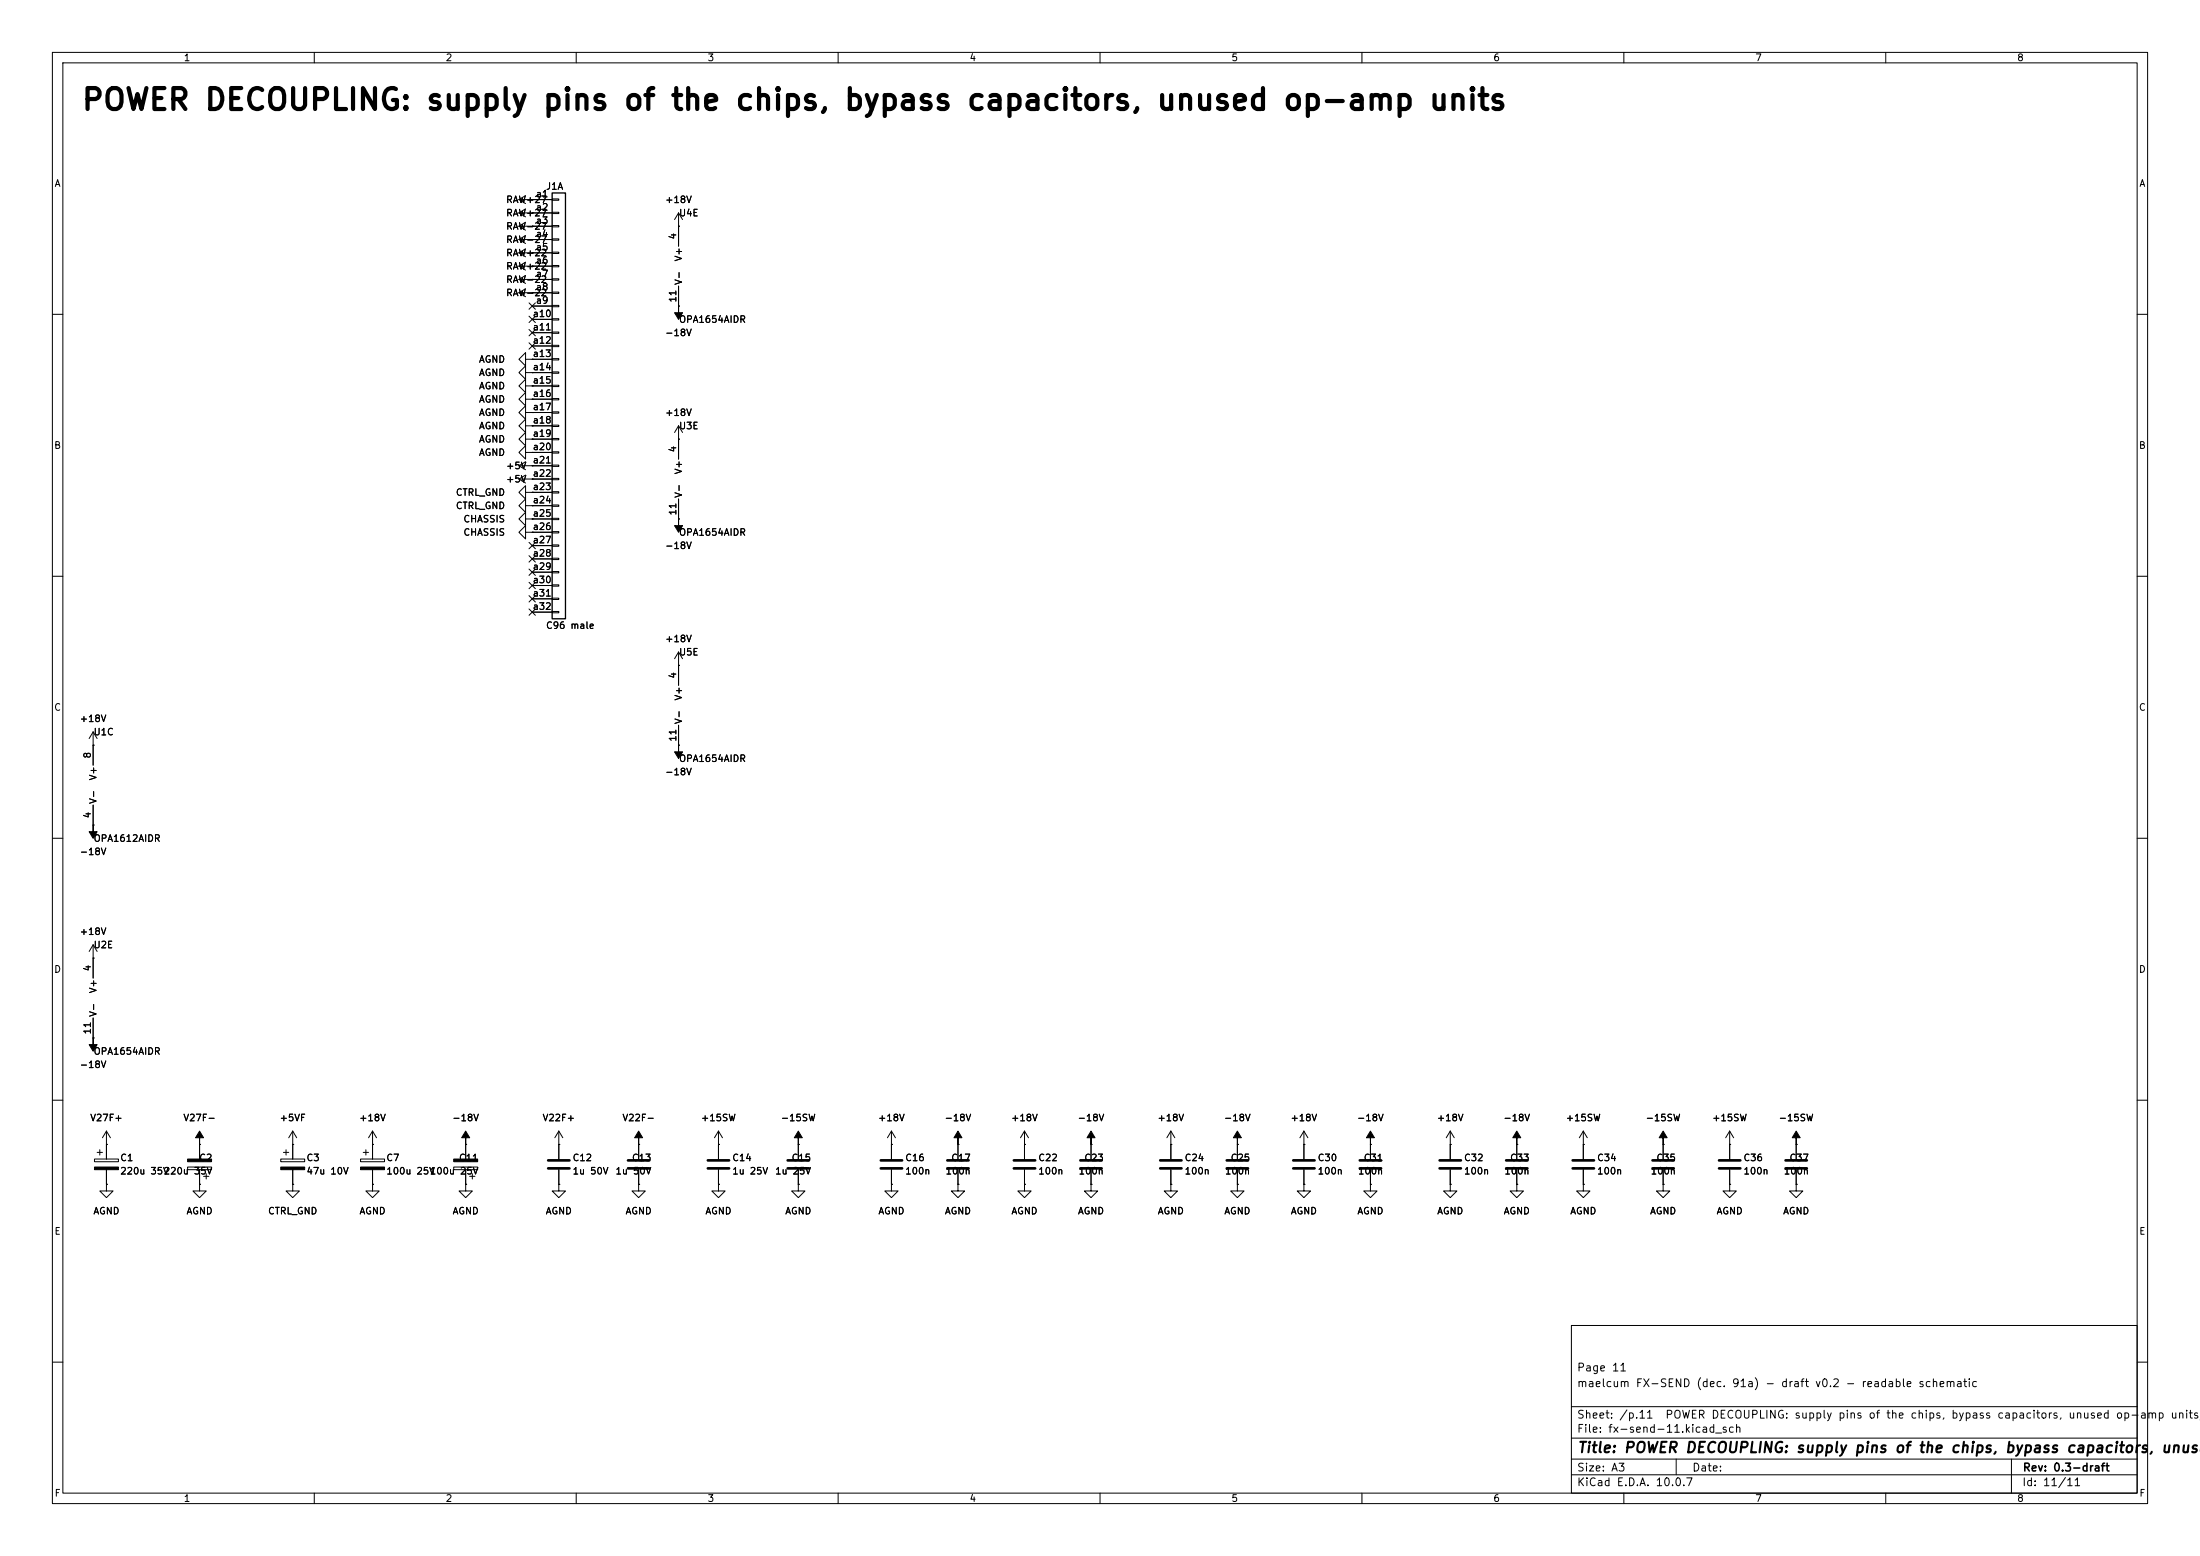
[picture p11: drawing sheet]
<svg xmlns="http://www.w3.org/2000/svg" width="420mm" height="297mm" viewBox="0 0 420 297" stroke-linecap="round" stroke-linejoin="round" font-family="sans-serif">
<g fill="none" stroke="#000" stroke-width=".19">
<path d="M10 10h400v277h-400zM12 12h396v273h-396zM60 10v2M110 10v2M160 10v2M210 10v2M260 10v2M310 10v2M360 10v2M99.1 38.1h6.3M99.1 38.1l1.2 .8M100.3 37.3l-1.2 .8"/>
<path d="M100.3 39.9l-1.2 .7M101.6 38.1h.1M105.4 38h1.3v.2h-1.3zM99.1 40.6h6.3M99.1 43.2h6.3M99.1 45.7h6.3M99.1 48.3h6.3M99.1 50.8h6.3M99.1 53.3h6.3M99.1 55.9h6.3M99.1 48.3l1.2 .7M99.1 50.8l1.2 .8"/>
<path d="M99.1 53.3l1.2 .8M99.1 45.7l1.2 .8M99.1 55.9l1.2 .7M99.1 43.2l1.2 .7M99.1 40.6l1.2 .8M100.3 47.5l-1.2 .8M100.3 50l-1.2 .8M100.3 52.6l-1.2 .7M100.3 45l-1.2 .7M100.3 55.1l-1.2 .8M100.3 42.4l-1.2 .8M101 57.8l1.2 1.2"/>
<path d="M101.6 48.3h.1M101.6 50.8h.1M101.6 53.3h.1M101.6 45.7h.1M101.6 55.9h.1M101.6 43.2h.1M101.6 40.6h.1M101.6 58.4h3.8M102.2 57.8l-1.2 1.2M105.4 40.5h1.3v.3h-1.3zM105.4 43.1h1.3v.2h-1.3zM105.4 45.6h1.3v.2h-1.3z"/>
<path d="M105.4 48.1h1.3v.3h-1.3zM105.4 50.7h1.3v.2h-1.3zM105.4 53.2h1.3v.3h-1.3zM105.4 55.8h1.3v.2h-1.3zM105.4 58.3h1.3v.2h-1.3zM129.5 58.4h.1M129.5 43.2h.1M129.5 40.6v6.4M129.5 54.6v3.8M129.5 40.6l-.7 1.3M129.5 40.6l.8 1.3M10 60h2"/>
<path d="M100.3 68.6v-1.3l-1.2 1.3 1.2 1.3v-1.3h1.3M100.3 73.7v-1.3l-1.2 1.3 1.2 1.2v-1.2h1.3M100.3 78.7v-1.2l-1.2 1.2 1.2 1.3v-1.3h1.3M100.3 71.1v-1.2l-1.2 1.2 1.2 1.3v-1.3h1.3M100.3 76.2v-1.3l-1.2 1.3 1.2 1.3v-1.3h1.3M101 60.4l1.2 1.2M101 62.9l1.2 1.2M101 65.4l1.2 1.2M101.6 68.6h.1M101.6 73.7h.1M101.6 78.7h.1M101.6 71.1h.1"/>
<path d="M101.6 76.2h.1M101.6 61h3.8M101.6 63.5h3.8M101.6 66h3.8M101.6 68.6h3.8M101.6 71.1h3.8M101.6 73.7h3.8M101.6 76.2h3.8M101.6 78.7h3.8M102.2 60.4l-1.2 1.2M102.2 62.9l-1.2 1.2M102.2 65.4l-1.2 1.2"/>
<path d="M105.4 60.8h1.3v.3h-1.3zM105.4 63.4h1.3v.2h-1.3zM105.4 65.9h1.3v.3h-1.3zM105.4 68.5h1.3v.2h-1.3zM105.4 71h1.3v.2h-1.3zM105.4 73.5h1.3v.3h-1.3zM105.4 76.1h1.3v.2h-1.3zM105.4 78.6h1.3v.3h-1.3zM408 60h2M99.1 91.4l1.2 .8M99.1 91.4h6.3M99.1 88.9l1.2 .8"/>
<path d="M99.1 88.9h6.3M100.3 81.3v-1.3l-1.2 1.3 1.2 1.3v-1.3h1.3M100.3 86.4v-1.3l-1.2 1.3 1.2 1.2v-1.2h1.3M100.3 83.8v-1.2l-1.2 1.2 1.2 1.3v-1.3h1.3M100.3 94v-1.3l-1.2 1.3 1.2 1.3v-1.3h1.3M100.3 99.1v-1.3l-1.2 1.3 1.2 1.2v-1.2h1.3M100.3 96.5v-1.2l-1.2 1.2 1.2 1.3v-1.3h1.3M100.3 90.7l-1.2 .7M100.3 88.1l-1.2 .8M101.6 81.3h.1M101.6 91.4h.1M101.6 86.4h.1"/>
<path d="M101.6 83.8h.1M101.6 88.9h.1M101.6 94h.1M101.6 99.1h.1M101.6 96.5h.1M101.6 81.3h3.8M101.6 83.8h3.8M101.6 86.4h3.8M101.6 94h3.8M101.6 96.5h3.8M101.6 99.1h3.8M105.4 81.2h1.3v.2h-1.3z"/>
<path d="M105.4 83.7h1.3v.2h-1.3zM105.4 86.2h1.3v.3h-1.3zM105.4 88.8h1.3v.2h-1.3zM105.4 91.3h1.3v.3h-1.3zM105.4 93.9h1.3v.2h-1.3zM105.4 96.4h1.3v.2h-1.3zM105.4 98.9h1.3v.3h-1.3zM129.5 83.8h.1M129.5 99.1h.1M129.5 81.3v6.3M129.5 95.3v3.8M129.5 81.3l-.7 1.3"/>
<path d="M129.5 81.3l.8 1.3M10 110h2M100.3 101.6v-1.3l-1.2 1.3 1.2 1.3v-1.3h1.3M101 108.6l1.2 1.2M101 111.2l1.2 1.2M101 116.2l1.2 1.2M101 113.7l1.2 1.2M101 106.1l1.2 1.2M101 103.5l1.2 1.2M101.6 101.6h.1M101.6 101.6h3.8M101.6 104.1h3.8"/>
<path d="M101.6 106.7h3.8M101.6 109.2h3.8M101.6 111.8h3.8M101.6 114.3h3.8M101.6 116.8h3.8M102.2 108.6l-1.2 1.2M102.2 111.2l-1.2 1.2M102.2 116.2l-1.2 1.2M102.2 113.7l-1.2 1.2M102.2 106.1l-1.2 1.2M102.2 103.5l-1.2 1.2M105.4 101.5h1.3v.2h-1.3z"/>
<path d="M105.4 104h1.3v.3h-1.3zM105.4 106.6h1.3v.2h-1.3zM105.4 109.1h1.3v.2h-1.3zM105.4 111.6h1.3v.3h-1.3zM105.4 114.2h1.3v.2h-1.3zM105.4 116.7h1.3v.3h-1.3zM408 110h2M17.8 139.7l-.8 1.3M17.8 139.7l.7 1.3M17.8 139.7v6.4M129.5 127h.1M129.5 124.5v6.3"/>
<path d="M129.5 138.4v3.8M129.5 124.5l-.7 1.2M129.5 124.5l.8 1.2M10 160h2M17.8 142.2h.1M17.8 157.5h.1M17.8 153.7v3.8M129.5 142.2h.1M408 160h2M17.8 198.1h.1M17.8 182.9h.1M17.8 180.3v6.4"/>
<path d="M17.8 194.3v3.8M17.8 180.3l-.8 1.3M17.8 180.3l.7 1.3M10 210h2M18.5 220h1.1M19 219.5v1M20.3 218.4h.1M20.3 215.9v5.3M20.3 215.9l-.7 1.3M20.3 215.9l.8 1.3M38.1 218.4h.1M38.1 218.4v2.8"/>
<path d="M54.1 220h1M54.6 219.5v1M55.9 218.4h.1M55.9 215.9v5.3M55.9 215.9l-.8 1.3M55.9 215.9l.7 1.3M69.3 220h1.1M69.8 219.5v1M71.1 218.4h.1M71.1 215.9l-.7 1.3M71.1 215.9l.8 1.3M71.1 215.9v5.3"/>
<path d="M88.9 218.4h.1M88.9 218.4v2.8M106.7 218.4h.1M106.7 215.9l-.8 1.3M106.7 215.9l.7 1.3M106.7 215.9v5.3M121.9 218.4h.1M121.9 218.4v2.8M137.2 218.4h.1M137.2 215.9l-.8 1.3M137.2 215.9l.7 1.3M137.2 215.9v5.3"/>
<path d="M152.4 218.4h.1M152.4 218.4v2.8M170.2 218.4h.1M170.2 215.9l-.8 1.3M170.2 215.9l.7 1.3M170.2 215.9v5.3M182.9 218.4h.1M182.9 218.4v2.8M195.6 218.4h.1M195.6 215.9l-.8 1.3M195.6 215.9l.7 1.3M195.6 215.9v5.3"/>
<path d="M208.3 218.4h.1M208.3 218.4v2.8M223.5 218.4h.1M223.5 215.9v5.3M223.5 215.9l-.7 1.3M223.5 215.9l.8 1.3M236.2 218.4h.1M236.2 218.4v2.8M248.9 218.4h.1M248.9 215.9l-.7 1.3M248.9 215.9l.8 1.3M248.9 215.9v5.3"/>
<path d="M261.6 218.4h.1M261.6 218.4v2.8M276.9 218.4h.1M276.9 215.9v5.3M276.9 215.9l-.8 1.3M276.9 215.9l.7 1.3M289.6 218.4h.1M289.6 218.4v2.8M302.3 218.4h.1M302.3 215.9l-.8 1.3M302.3 215.9l.7 1.3M302.3 215.9v5.3"/>
<path d="M317.5 218.4h.1M317.5 218.4v2.8M330.2 218.4h.1M330.2 215.9l-.8 1.3M330.2 215.9l.8 1.3M330.2 215.9v5.3M342.9 218.4h.1M342.9 218.4v2.8M408 210h2M18 221.2h4.6v.5h-4.6zM20.3 226.1v1.2h1.3l-1.3 1.3-1.3-1.3h1.3M20.3 226.1h.1"/>
<path d="M20.3 223.3v2.8M35.8 222.8h4.6v.5h-4.6zM38.1 226.1v1.2h1.3l-1.3 1.3-1.3-1.3h1.3M38.1 226.1h.1M38.1 223.3v2.8M38.9 224.5h1M39.4 224v1M53.6 221.2h4.6v.5h-4.6zM55.9 226.1v1.2h1.2l-1.2 1.3-1.3-1.3h1.3M55.9 226.1h.1M55.9 223.3v2.8M68.8 221.2h4.6v.5h-4.6z"/>
<path d="M71.1 226.1v1.2h1.3l-1.3 1.3-1.3-1.3h1.3M71.1 226.1h.1M71.1 223.3v2.8M86.6 222.8h4.6v.5h-4.6zM88.9 226.1v1.2h1.3l-1.3 1.3-1.3-1.3h1.3M88.9 226.1h.1M88.9 223.3v2.8M89.7 224.5h1M90.2 224v1M106.7 226.1v1.2h1.2l-1.2 1.3-1.3-1.3h1.3M106.7 226.1h.1M106.7 223.3v2.8"/>
<path d="M121.9 226.1v1.2h1.3l-1.3 1.3-1.3-1.3h1.3M121.9 226.1h.1M121.9 223.3v2.8M137.2 226.1v1.2h1.2l-1.2 1.3-1.3-1.3h1.3M137.2 226.1h.1M137.2 223.3v2.8M152.4 226.1v1.2h1.3l-1.3 1.3-1.3-1.3h1.3M152.4 226.1h.1M152.4 223.3v2.8M170.2 226.1v1.2h1.2l-1.2 1.3-1.3-1.3h1.3M170.2 226.1h.1M170.2 223.3v2.8"/>
<path d="M182.9 226.1v1.2h1.2l-1.2 1.3-1.3-1.3h1.3M182.9 226.1h.1M182.9 223.3v2.8M195.6 226.1v1.2h1.2l-1.2 1.3-1.3-1.3h1.3M195.6 226.1h.1M195.6 223.3v2.8M208.3 226.1v1.2h1.2l-1.2 1.3-1.3-1.3h1.3M208.3 226.1h.1M208.3 223.3v2.8M223.5 226.1v1.2h1.3l-1.3 1.3-1.3-1.3h1.3M223.5 226.1h.1M223.5 223.3v2.8"/>
<path d="M236.2 226.1v1.2h1.3l-1.3 1.3-1.3-1.3h1.3M236.2 226.1h.1M236.2 223.3v2.8M248.9 226.1v1.2h1.3l-1.3 1.3-1.3-1.3h1.3M248.9 226.1h.1M248.9 223.3v2.8M261.6 226.1v1.2h1.3l-1.3 1.3-1.3-1.3h1.3M261.6 226.1h.1M261.6 223.3v2.8M276.9 226.1v1.2h1.2l-1.2 1.3-1.3-1.3h1.3M276.9 226.1h.1M276.9 223.3v2.8"/>
<path d="M289.6 226.1v1.2h1.2l-1.2 1.3-1.3-1.3h1.3M289.6 226.1h.1M289.6 223.3v2.8M302.3 226.1v1.2h1.2l-1.2 1.3-1.3-1.3h1.3M302.3 226.1h.1M302.3 223.3v2.8M317.5 226.1v1.2h1.3l-1.3 1.3-1.3-1.3h1.3M317.5 226.1h.1M317.5 223.3v2.8M330.2 226.1v1.2h1.3l-1.3 1.3-1.3-1.3h1.3M330.2 226.1h.1M330.2 223.3v2.8"/>
<path d="M342.9 226.1v1.2h1.3l-1.3 1.3-1.3-1.3h1.3M342.9 226.1h.1M342.9 223.3v2.8M300 253h108v32h-108zM10 260h2M300 278.5h108M300 274.5h108M300 268.5h108M320 278.5v3M384 278.5v6.5M408 260h2M60 285v2"/>
<path d="M110 285v2M160 285v2M210 285v2M260 285v2M300 281.5h108M310 285v2M360 285v2"/>
</g>
<g fill="none" stroke="#000" stroke-width=".51">
<path d="M104.6 223h4.1M104.6 221.5h4.1M119.9 223h4.1M119.9 221.5h4.1M135.1 223h4.1M135.1 221.5h4.1M150.4 223h4M150.4 221.5h4M168.1 223h4.1M168.1 221.5h4.1M180.8 223h4.1M180.8 221.5h4.1"/>
<path d="M193.5 223h4.1M193.5 221.5h4.1M206.2 223h4.1M206.2 221.5h4.1M221.5 223h4.1M221.5 221.5h4.1M234.2 223h4.1M234.2 221.5h4.1M246.9 223h4.1M246.9 221.5h4.1M259.6 223h4.1M259.6 221.5h4.1"/>
<path d="M274.8 223h4.1M274.8 221.5h4.1M287.5 223h4.1M287.5 221.5h4.1M300.2 223h4.1M300.2 221.5h4.1M315.5 223h4M315.5 221.5h4M328.2 223h4M328.2 221.5h4M340.9 223h4M340.9 221.5h4"/>
</g>
<g fill="#000" stroke="#000" stroke-width=".19">
<path d="M129.5 58.4v1.3h.8l-.8 1.3-.7-1.3h.7zM129.5 99.1v1.2h.8l-.8 1.3-.7-1.3h.7zM17.8 157.5v1.3h.7l-.7 1.2-.8-1.2h.8zM129.5 142.2v1.3h.8l-.8 1.3-.7-1.3h.7zM17.8 198.1v1.3h.7l-.7 1.3-.8-1.3h.8zM38.1 215.9l.8 1.3h-.8v1.2v-1.2h-.8zM88.9 215.9l.8 1.3h-.8v1.2v-1.2h-.8zM121.9 215.9l.8 1.3h-.8v1.2v-1.2h-.7zM152.4 215.9l.8 1.3h-.8v1.2v-1.2h-.8zM182.9 215.9l.7 1.3h-.7v1.2v-1.2h-.8zM208.3 215.9l.7 1.3h-.7v1.2v-1.2h-.8zM236.2 215.9l.8 1.3h-.8v1.2v-1.2h-.7z"/>
<path d="M261.6 215.9l.8 1.3h-.8v1.2v-1.2h-.7zM289.6 215.9l.7 1.3h-.7v1.2v-1.2h-.8zM317.5 215.9l.8 1.3h-.8v1.2v-1.2h-.8zM342.9 215.9l.8 1.3h-.8v1.2v-1.2h-.8zM18 222.8h4.6v.5h-4.6zM35.8 221.2h4.6v.5h-4.6zM53.6 222.8h4.6v.5h-4.6zM68.8 222.8h4.6v.5h-4.6zM86.6 221.2h4.6v.5h-4.6z"/>
</g>
<path d="M105.4 36.8h2.5v81.3h-2.5z" fill="none" stroke="#000" stroke-width=".25"/>
<text font-size="4" x="15.4" y="22">POWER DECOUPLING: supply pins of the chips, bypass capacitors, unused op-amp units</text>
<text font-size="2" x="301" y="277.8">Title: POWER DECOUPLING: supply pins of the chips, bypass capacitors, unuse</text>
<g font-size="1.5">
<text x="300.9" y="262.1">Page 11</text>
<text x="300.9" y="265.1">maelcum FX-SEND (dec. 91a) - draft v0.2 - readable schematic</text>
<text x="300.9" y="273.8">File: fx-send-11.kicad_sch</text>
<text x="300.9" y="271.1">Sheet: /p.11</text>
<text x="317.8" y="271.1">POWER DECOUPLING: supply pins of the chips, bypass capacitors, unused op-amp units/</text>
<text x="300.9" y="281.2">Size: A3</text>
<text x="322.9" y="281.2">Date:</text>
<text x="386" y="281.2">Rev: 0.3-draft</text>
<text x="300.9" y="284">KiCad E.D.A. 10.0.7</text>
<text x="385.9" y="284">Id: 11/11</text>
</g>
<g font-size="1.3">
<text x="35" y="12">1</text>
<text x="85" y="12">2</text>
<text x="135" y="12">3</text>
<text x="185" y="12">4</text>
<text x="235" y="12">5</text>
<text x="285" y="12">6</text>
<text x="335" y="12">7</text>
<text x="385" y="12">8</text>
<text x="10.3" y="36">A</text>
<text x="408.3" y="36">A</text>
<text x="96.5" y="39.1">RAW+27</text>
<text x="96.5" y="41.6">RAW+27</text>
<text x="102.2" y="38">a1</text>
<text x="102.2" y="40.5">a2</text>
<text x="104.1" y="36.5">J1A</text>
<text x="126.9" y="39.1">+18V</text>
<text x="129.5" y="41.6">U4E</text>
<text x="96.5" y="46.7">RAW-27</text>
<text x="96.5" y="44.1">RAW-27</text>
<text x="102.2" y="43">a3</text>
<text x="102.2" y="45.6">a4</text>
<text x="129.4" y="45.8" transform="rotate(-90 129.4 45.8)">4</text>
<text x="96.5" y="49.2">RAW+22</text>
<text x="96.5" y="51.8">RAW+22</text>
<text x="102.2" y="48.1">a5</text>
<text x="102.2" y="50.7">a6</text>
<text x="102.2" y="53.2">a7</text>
<text x="130.5" y="50" transform="rotate(-90 130.5 50)">V+</text>
<text x="96.5" y="54.3">RAW-22</text>
<text x="96.5" y="56.8">RAW-22</text>
<text x="102.2" y="55.7">a8</text>
<text x="102.2" y="58.3">a9</text>
<text x="129.4" y="57.9" transform="rotate(-90 129.4 57.9)">11</text>
<text x="130.5" y="54.5" transform="rotate(-90 130.5 54.5)">V-</text>
<text x="101.6" y="60.8">a10</text>
<text x="101.6" y="63.4">a11</text>
<text x="101.6" y="65.9">a12</text>
<text x="126.9" y="64.5">-18V</text>
<text x="129.5" y="61.9">OPA1654AIDR</text>
<text x="91.3" y="69.5">AGND</text>
<text x="101.6" y="68.4">a13</text>
<text x="101.6" y="71">a14</text>
<text x="91.3" y="74.6">AGND</text>
<text x="91.3" y="72.1">AGND</text>
<text x="91.3" y="77.2">AGND</text>
<text x="101.6" y="73.5">a15</text>
<text x="101.6" y="76.1">a16</text>
<text x="91.3" y="82.2">AGND</text>
<text x="91.3" y="79.7">AGND</text>
<text x="101.6" y="78.6">a17</text>
<text x="101.6" y="81.1">a18</text>
<text x="101.6" y="83.7">a19</text>
<text x="126.9" y="79.7">+18V</text>
<text x="129.5" y="82.2">U3E</text>
<text x="10.2" y="86">B</text>
<text x="91.3" y="87.3">AGND</text>
<text x="91.3" y="84.8">AGND</text>
<text x="96.5" y="89.9">+5V</text>
<text x="101.6" y="86.2">a20</text>
<text x="101.6" y="88.8">a21</text>
<text x="129.4" y="86.5" transform="rotate(-90 129.4 86.5)">4</text>
<text x="408.2" y="86">B</text>
<text x="86.9" y="94.9">CTRL_GND</text>
<text x="96.5" y="92.4">+5V</text>
<text x="101.6" y="91.3">a22</text>
<text x="101.6" y="93.8">a23</text>
<text x="130.5" y="95.1" transform="rotate(-90 130.5 95.1)">V-</text>
<text x="130.5" y="90.6" transform="rotate(-90 130.5 90.6)">V+</text>
<text x="86.9" y="97.5">CTRL_GND</text>
<text x="88.4" y="100">CHASSIS</text>
<text x="101.6" y="96.4">a24</text>
<text x="101.6" y="98.9">a25</text>
<text x="101.6" y="101.5">a26</text>
<text x="129.4" y="98.5" transform="rotate(-90 129.4 98.5)">11</text>
<text x="88.4" y="102.6">CHASSIS</text>
<text x="101.6" y="104">a27</text>
<text x="101.6" y="106.5">a28</text>
<text x="126.9" y="105.1">-18V</text>
<text x="129.5" y="102.6">OPA1654AIDR</text>
<text x="101.6" y="109.1">a29</text>
<text x="101.6" y="111.6">a30</text>
<text x="101.6" y="114.2">a31</text>
<text x="101.6" y="116.7">a32</text>
<text x="104.1" y="120.3">C96 male</text>
<text x="126.9" y="122.9">+18V</text>
<text x="129.5" y="125.4">U5E</text>
<text x="129.4" y="129.6" transform="rotate(-90 129.4 129.6)">4</text>
<text x="10.2" y="136">C</text>
<text x="130.5" y="133.8" transform="rotate(-90 130.5 133.8)">V+</text>
<text x="408.2" y="136">C</text>
<text x="15.1" y="138.1">+18V</text>
<text x="17.8" y="140.7">U1C</text>
<text x="129.4" y="141.7" transform="rotate(-90 129.4 141.7)">11</text>
<text x="130.5" y="138.3" transform="rotate(-90 130.5 138.3)">V-</text>
<text x="17.6" y="144.9" transform="rotate(-90 17.6 144.9)">8</text>
<text x="18.7" y="149.1" transform="rotate(-90 18.7 149.1)">V+</text>
<text x="126.9" y="148.3">-18V</text>
<text x="129.5" y="145.7">OPA1654AIDR</text>
<text x="18.7" y="153.6" transform="rotate(-90 18.7 153.6)">V-</text>
<text x="17.6" y="156.3" transform="rotate(-90 17.6 156.3)">4</text>
<text x="17.8" y="161">OPA1612AIDR</text>
<text x="15.1" y="163.5">-18V</text>
<text x="15.1" y="178.8">+18V</text>
<text x="10.2" y="186">D</text>
<text x="17.6" y="185.5" transform="rotate(-90 17.6 185.5)">4</text>
<text x="17.8" y="181.3">U2E</text>
<text x="408.2" y="186">D</text>
<text x="18.7" y="189.7" transform="rotate(-90 18.7 189.7)">V+</text>
<text x="17.6" y="197.6" transform="rotate(-90 17.6 197.6)">11</text>
<text x="18.7" y="194.2" transform="rotate(-90 18.7 194.2)">V-</text>
<text x="17.8" y="201.6">OPA1654AIDR</text>
<text x="15.1" y="204.2">-18V</text>
<text x="17.1" y="214.3">V27F+</text>
<text x="34.9" y="214.3">V27F-</text>
<text x="53.3" y="214.3">+5VF</text>
<text x="68.5" y="214.3">+18V</text>
<text x="86.2" y="214.3">-18V</text>
<text x="103.5" y="214.3">V22F+</text>
<text x="118.7" y="214.3">V22F-</text>
<text x="133.7" y="214.3">+15SW</text>
<text x="148.9" y="214.3">-15SW</text>
<text x="167.5" y="214.3">+18V</text>
<text x="180.2" y="214.3">-18V</text>
<text x="192.9" y="214.3">+18V</text>
<text x="205.6" y="214.3">-18V</text>
<text x="220.9" y="214.3">+18V</text>
<text x="233.6" y="214.3">-18V</text>
<text x="246.3" y="214.3">+18V</text>
<text x="259" y="214.3">-18V</text>
<text x="274.2" y="214.3">+18V</text>
<text x="286.9" y="214.3">-18V</text>
<text x="298.8" y="214.3">+15SW</text>
<text x="314" y="214.3">-15SW</text>
<text x="326.7" y="214.3">+15SW</text>
<text x="339.4" y="214.3">-15SW</text>
<text x="22.8" y="221.9">C1</text>
<text x="37.9" y="221.9">C2</text>
<text x="58.4" y="221.9">C3</text>
<text x="73.6" y="221.9">C7</text>
<text x="87.5" y="221.9">C11</text>
<text x="109.2" y="221.9">C12</text>
<text x="120.5" y="221.9">C13</text>
<text x="139.7" y="221.9">C14</text>
<text x="151" y="221.9">C15</text>
<text x="172.7" y="221.9">C16</text>
<text x="181.5" y="221.9">C17</text>
<text x="198.1" y="221.9">C22</text>
<text x="206.9" y="221.9">C23</text>
<text x="226" y="221.9">C24</text>
<text x="234.8" y="221.9">C25</text>
<text x="251.4" y="221.9">C30</text>
<text x="260.2" y="221.9">C31</text>
<text x="279.4" y="221.9">C32</text>
<text x="288.2" y="221.9">C33</text>
<text x="304.8" y="221.9">C34</text>
<text x="316.1" y="221.9">C35</text>
<text x="332.7" y="221.9">C36</text>
<text x="341.5" y="221.9">C37</text>
<text x="22.8" y="224.5">220u 35V</text>
<text x="31.1" y="224.5">220u 35V</text>
<text x="58.4" y="224.5">47u 10V</text>
<text x="73.6" y="224.5">100u 25V</text>
<text x="81.9" y="224.5">100u 25V</text>
<text x="109.2" y="224.5">1u 50V</text>
<text x="117.4" y="224.5">1u 50V</text>
<text x="139.7" y="224.5">1u 25V</text>
<text x="147.9" y="224.5">1u 25V</text>
<text x="172.7" y="224.5">100n</text>
<text x="180.4" y="224.5">100n</text>
<text x="198.1" y="224.5">100n</text>
<text x="205.8" y="224.5">100n</text>
<text x="226" y="224.5">100n</text>
<text x="233.7" y="224.5">100n</text>
<text x="251.4" y="224.5">100n</text>
<text x="259.1" y="224.5">100n</text>
<text x="279.4" y="224.5">100n</text>
<text x="287.1" y="224.5">100n</text>
<text x="304.8" y="224.5">100n</text>
<text x="315" y="224.5">100n</text>
<text x="332.7" y="224.5">100n</text>
<text x="340.4" y="224.5">100n</text>
<text x="17.7" y="232.1">AGND</text>
<text x="35.5" y="232.1">AGND</text>
<text x="51.1" y="232.1">CTRL_GND</text>
<text x="68.5" y="232.1">AGND</text>
<text x="86.3" y="232.1">AGND</text>
<text x="104.1" y="232.1">AGND</text>
<text x="119.3" y="232.1">AGND</text>
<text x="134.6" y="232.1">AGND</text>
<text x="149.8" y="232.1">AGND</text>
<text x="167.6" y="232.1">AGND</text>
<text x="180.3" y="232.1">AGND</text>
<text x="193" y="232.1">AGND</text>
<text x="205.7" y="232.1">AGND</text>
<text x="220.9" y="232.1">AGND</text>
<text x="233.6" y="232.1">AGND</text>
<text x="246.3" y="232.1">AGND</text>
<text x="259" y="232.1">AGND</text>
<text x="274.3" y="232.1">AGND</text>
<text x="287" y="232.1">AGND</text>
<text x="299.7" y="232.1">AGND</text>
<text x="314.9" y="232.1">AGND</text>
<text x="327.6" y="232.1">AGND</text>
<text x="340.3" y="232.1">AGND</text>
<text x="10.3" y="236">E</text>
<text x="408.3" y="236">E</text>
<text x="10.3" y="286">F</text>
<text x="35" y="287">1</text>
<text x="85" y="287">2</text>
<text x="135" y="287">3</text>
<text x="185" y="287">4</text>
<text x="235" y="287">5</text>
<text x="285" y="287">6</text>
<text x="335" y="287">7</text>
<text x="385" y="287">8</text>
<text x="408.3" y="286">F</text>
</g>
</svg>
